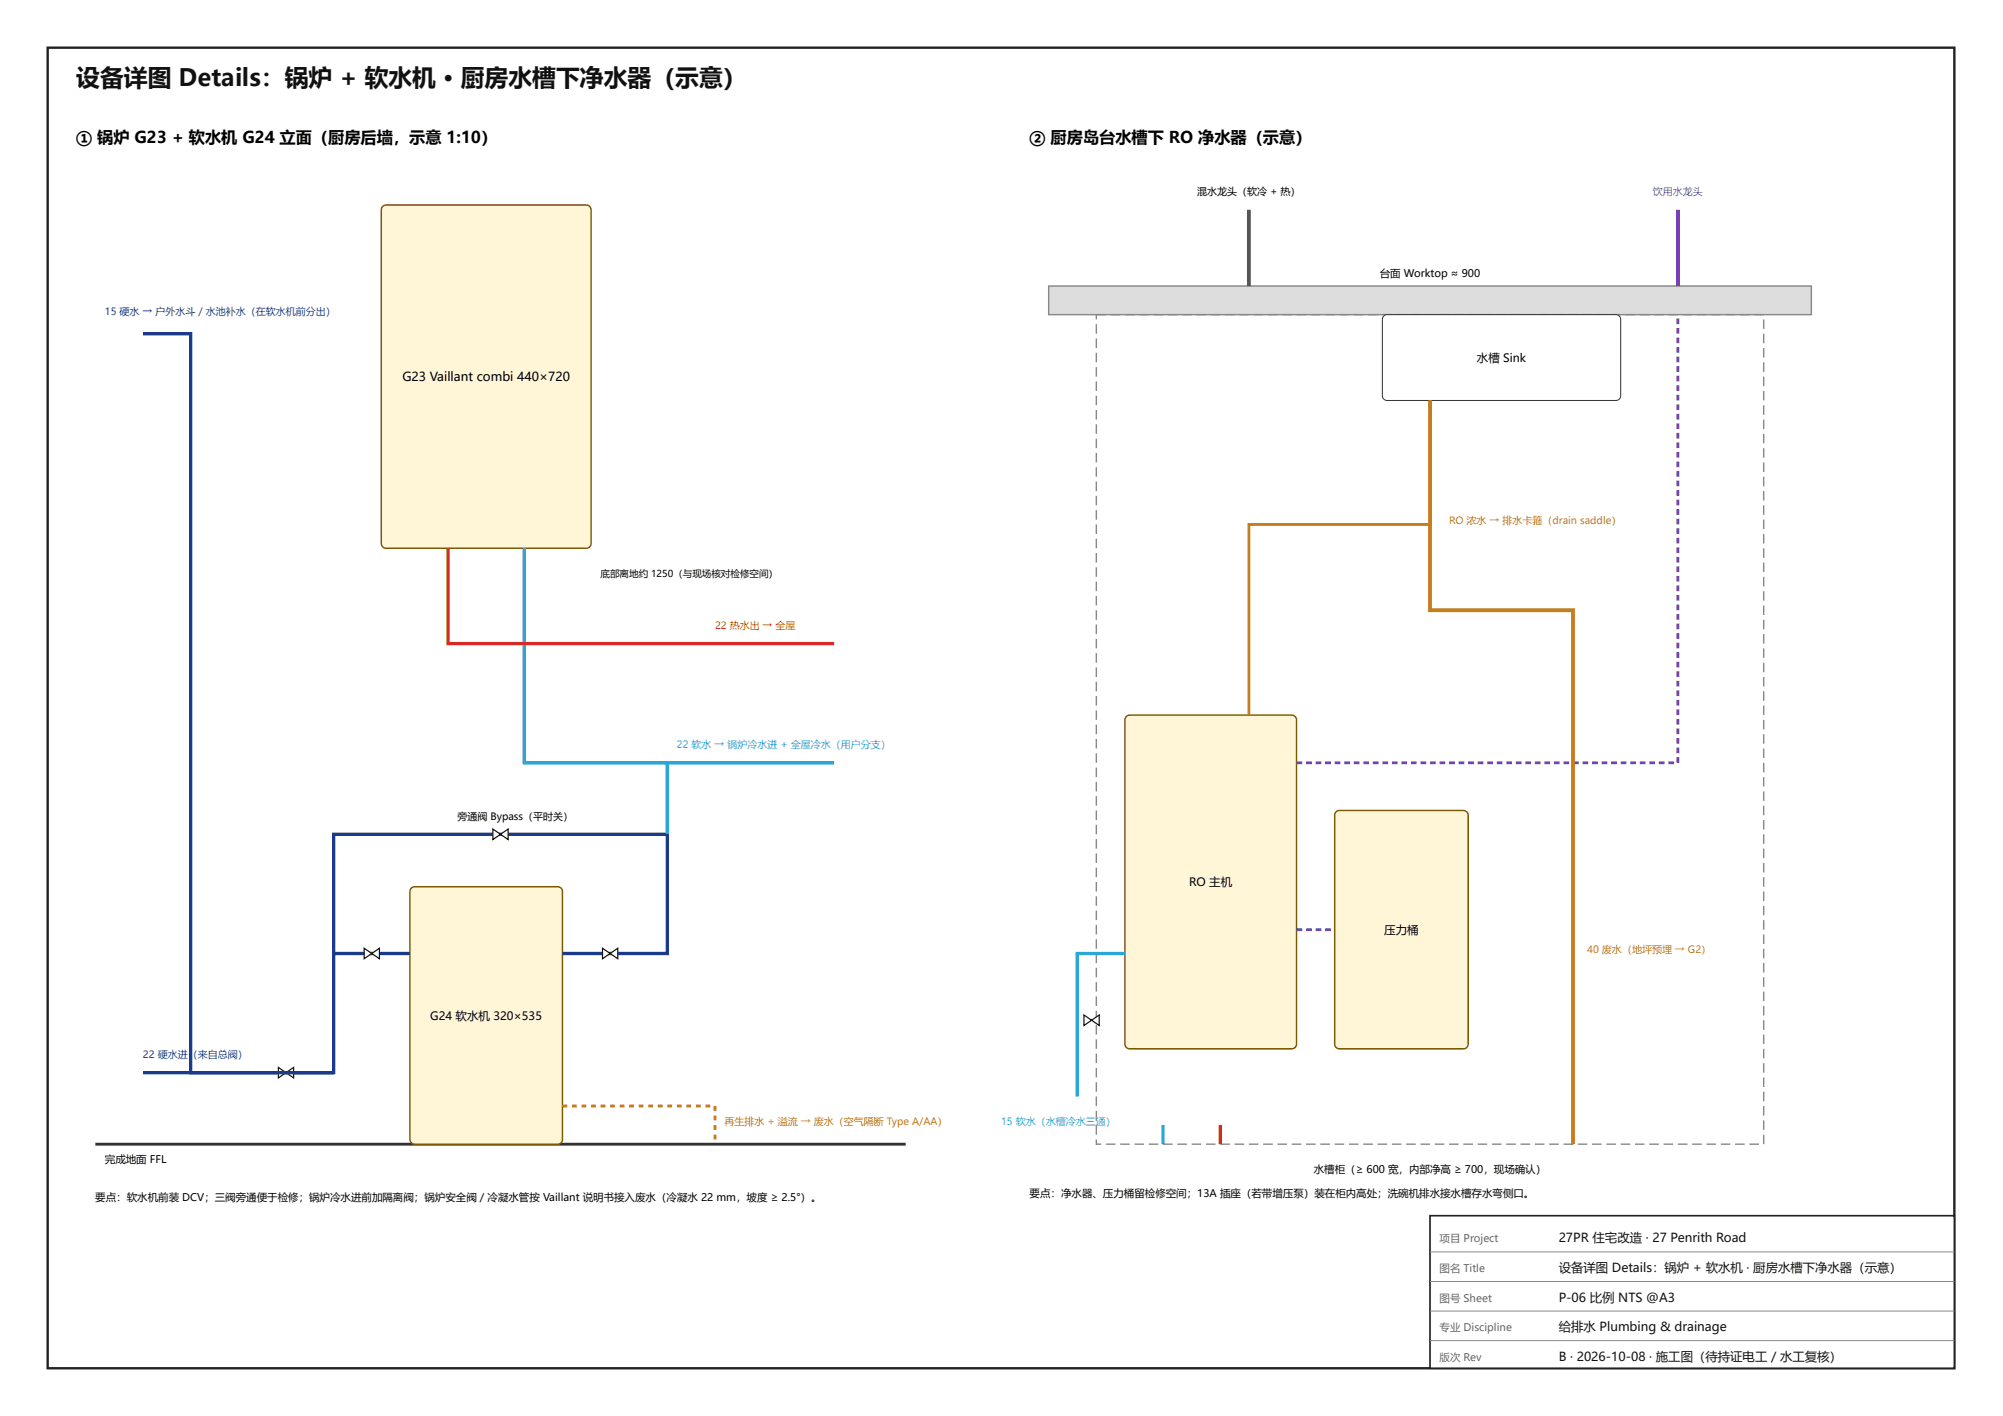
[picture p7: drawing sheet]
<svg xmlns="http://www.w3.org/2000/svg" width="420mm" height="297mm" viewBox="0 0 420 297" stroke-linecap="round" stroke-linejoin="round" font-family="sans-serif">
<path d="M10 10h400v277h-400z" fill="none" stroke="#222" stroke-width=".5"/>
<path d="M300 255h110v32h-110z" fill="#fff"/>
<path d="M300 255h110v32h-110z" fill="none" stroke="#222" stroke-width=".35"/>
<path d="M300 262.6h110M300 268.8h110M300 275h110M300 281.2h110" fill="none" stroke="#888" stroke-width=".21"/>
<path d="M20 240h170" fill="none" stroke="#333" stroke-width=".6"/>
<path d="M80.3 43.3l.7-.3h42a1 1 0 0 1 1 1v70a1 1 0 0 1-1 1h-42a1 1 0 0 1-1-1v-70z" fill="#fff6d8"/>
<path d="M80.3 43.3l.7-.3h42a1 1 0 0 1 1 1v70a1 1 0 0 1-1 1h-42a1 1 0 0 1-1-1v-70z" fill="none" stroke="#7a5b00" stroke-width=".3"/>
<path d="M86.3 186.3l.7-.3h30a1 1 0 0 1 1 1v52a1 1 0 0 1-1 1h-30a1 1 0 0 1-1-1v-52z" fill="#fff6d8"/>
<path d="M86.3 186.3l.7-.3h30a1 1 0 0 1 1 1v52a1 1 0 0 1-1 1h-30a1 1 0 0 1-1-1v-52z" fill="none" stroke="#7a5b00" stroke-width=".3"/>
<path d="M86 200h-16v25h-40" fill="none" stroke="#1b3a8a" stroke-width=".7" stroke-linecap="butt"/>
<path d="M58.4 223.9l3.2 2.2v-2.2l-3.2 2.2z" fill="#fff"/>
<path d="M58.4 223.9l3.2 2.2v-2.2l-3.2 2.2z" fill="none" stroke="#111" stroke-width=".25"/>
<path d="M70 200v-25h70v25h-22" fill="none" stroke="#1b3a8a" stroke-width=".7" stroke-linecap="butt"/>
<path d="M103.4 173.9l3.2 2.2v-2.2l-3.2 2.2z" fill="#fff"/>
<path d="M103.4 173.9l3.2 2.2v-2.2l-3.2 2.2z" fill="none" stroke="#111" stroke-width=".25"/>
<path d="M76.4 198.9l3.2 2.2v-2.2l-3.2 2.2z" fill="#fff"/>
<path d="M76.4 198.9l3.2 2.2v-2.2l-3.2 2.2z" fill="none" stroke="#111" stroke-width=".25"/>
<path d="M126.4 198.9l3.2 2.2v-2.2l-3.2 2.2z" fill="#fff"/>
<path d="M126.4 198.9l3.2 2.2v-2.2l-3.2 2.2z" fill="none" stroke="#111" stroke-width=".25"/>
<path d="M110 115v45h30v15M140 160h35" fill="none" stroke="#2aa7d6" stroke-width=".7" stroke-linecap="butt"/>
<path d="M94 115v20h81" fill="none" stroke="#d62828" stroke-width=".7" stroke-linecap="butt"/>
<path d="M30 70h10v155h30" fill="none" stroke="#1b3a8a" stroke-width=".7" stroke-linecap="butt"/>
<path d="M118 231.7h1v.6h-1zM120 231.7h1v.6h-1zM122 231.7h1v.6h-1zM124 231.7h1v.6h-1zM126 231.7h1v.6h-1zM128 231.7h1v.6h-1zM130 231.7h1v.6h-1zM132 231.7h1v.6h-1zM134 231.7h1v.6h-1zM136 231.7h1v.6h-1zM138 231.7h1v.6h-1zM140 231.7h1v.6h-1zM142 231.7h1v.6h-1zM144 231.7h1v.6h-1zM146 231.7h1v.6h-1zM148 231.7h1v.6h-1zM149.7 232h.6v1h-.6zM149.7 234h.6v1h-.6zM149.7 236h.6v1h-.6zM149.7 238h.6v1h-.6z" fill="#c77d1a"/>
<path d="M220 60h160v6h-160z" fill="#ddd"/>
<path d="M220 60h160v6h-160z" fill="none" stroke="#888" stroke-width=".3"/>
<path d="M233 65.9h2v.3h-2zM236 65.9h2v.3h-2zM239 65.9h2v.3h-2zM242 65.9h2v.3h-2zM245 65.9h2v.3h-2zM248 65.9h2v.3h-2zM251 65.9h2v.3h-2zM254 65.9h2v.3h-2zM257 65.9h2v.3h-2zM260 65.9h2v.3h-2zM263 65.9h2v.3h-2zM266 65.9h2v.3h-2zM269 65.9h2v.3h-2zM272 65.9h2v.3h-2zM275 65.9h2v.3h-2zM278 65.9h2v.3h-2zM281 65.9h2v.3h-2zM284 65.9h2v.3h-2zM287 65.9h2v.3h-2zM290 65.9h2v.3h-2zM293 65.9h2v.3h-2zM296 65.9h2v.3h-2zM299 65.9h2v.3h-2zM302 65.9h2v.3h-2zM305 65.9h2v.3h-2zM308 65.9h2v.3h-2zM311 65.9h2v.3h-2zM314 65.9h2v.3h-2zM317 65.9h2v.3h-2zM320 65.9h2v.3h-2zM323 65.9h2v.3h-2zM326 65.9h2v.3h-2zM329 65.9h2v.3h-2zM332 65.9h2v.3h-2zM335 65.9h2v.3h-2zM338 65.9h2v.3h-2zM341 65.9h2v.3h-2zM344 65.9h2v.3h-2zM347 65.9h2v.3h-2zM350 65.9h2v.3h-2zM353 65.9h2v.3h-2zM356 65.9h2v.3h-2zM359 65.9h2v.3h-2zM362 65.9h2v.3h-2zM365 65.9h2v.3h-2zM368 65.9h2v.3h-2zM369.8 67h.3v2h-.3zM369.8 70h.3v2h-.3zM369.8 73h.3v2h-.3zM369.8 76h.3v2h-.3zM369.8 79h.3v2h-.3zM369.8 82h.3v2h-.3zM369.8 85h.3v2h-.3zM369.8 88h.3v2h-.3zM369.8 91h.3v2h-.3zM369.8 94h.3v2h-.3zM369.8 97h.3v2h-.3zM369.8 100h.3v2h-.3zM369.8 103h.3v2h-.3zM369.8 106h.3v2h-.3zM369.8 109h.3v2h-.3zM369.8 112h.3v2h-.3zM369.8 115h.3v2h-.3zM369.8 118h.3v2h-.3zM369.8 121h.3v2h-.3zM369.8 124h.3v2h-.3zM369.8 127h.3v2h-.3zM369.8 130h.3v2h-.3zM369.8 133h.3v2h-.3zM369.8 136h.3v2h-.3zM369.8 139h.3v2h-.3zM369.8 142h.3v2h-.3zM369.8 145h.3v2h-.3zM369.8 148h.3v2h-.3zM369.8 151h.3v2h-.3zM369.8 154h.3v2h-.3zM369.8 157h.3v2h-.3zM369.8 160h.3v2h-.3zM369.8 163h.3v2h-.3zM369.8 166h.3v2h-.3zM369.8 169h.3v2h-.3zM369.8 172h.3v2h-.3zM369.8 175h.3v2h-.3zM369.8 178h.3v2h-.3zM369.8 181h.3v2h-.3zM369.8 184h.3v2h-.3zM369.8 187h.3v2h-.3zM369.8 190h.3v2h-.3zM369.8 193h.3v2h-.3zM369.8 196h.3v2h-.3zM369.8 199h.3v2h-.3zM369.8 202h.3v2h-.3zM369.8 205h.3v2h-.3zM369.8 208h.3v2h-.3zM369.8 211h.3v2h-.3zM369.8 214h.3v2h-.3zM369.8 217h.3v2h-.3zM369.8 220h.3v2h-.3zM369.8 223h.3v2h-.3zM369.8 226h.3v2h-.3zM369.8 229h.3v2h-.3zM369.8 232h.3v2h-.3zM369.8 235h.3v2h-.3zM369.8 238h.3v2h-.3zM367 239.8h2v.3h-2zM364 239.8h2v.3h-2zM361 239.8h2v.3h-2zM358 239.8h2v.3h-2zM355 239.8h2v.3h-2zM352 239.8h2v.3h-2zM349 239.8h2v.3h-2zM346 239.8h2v.3h-2zM343 239.8h2v.3h-2zM340 239.8h2v.3h-2zM337 239.8h2v.3h-2zM334 239.8h2v.3h-2zM331 239.8h2v.3h-2zM328 239.8h2v.3h-2zM325 239.8h2v.3h-2zM322 239.8h2v.3h-2zM319 239.8h2v.3h-2zM316 239.8h2v.3h-2zM313 239.8h2v.3h-2zM310 239.8h2v.3h-2zM307 239.8h2v.3h-2zM304 239.8h2v.3h-2zM301 239.8h2v.3h-2zM298 239.8h2v.3h-2zM295 239.8h2v.3h-2zM292 239.8h2v.3h-2zM289 239.8h2v.3h-2zM286 239.8h2v.3h-2zM283 239.8h2v.3h-2zM280 239.8h2v.3h-2zM277 239.8h2v.3h-2zM274 239.8h2v.3h-2zM271 239.8h2v.3h-2zM268 239.8h2v.3h-2zM265 239.8h2v.3h-2zM262 239.8h2v.3h-2zM259 239.8h2v.3h-2zM256 239.8h2v.3h-2zM253 239.8h2v.3h-2zM250 239.8h2v.3h-2zM247 239.8h2v.3h-2zM244 239.8h2v.3h-2zM241 239.8h2v.3h-2zM238 239.8h2v.3h-2zM235 239.8h2v.3h-2zM232 239.8h2v.3h-2zM229.8 239h.3v1h-.1v-.2h1v.3h-1.2zM229.8 236h.3v2h-.3zM229.8 233h.3v2h-.3zM229.8 230h.3v2h-.3zM229.8 227h.3v2h-.3zM229.8 224h.3v2h-.3zM229.8 221h.3v2h-.3zM229.8 218h.3v2h-.3zM229.8 215h.3v2h-.3zM229.8 212h.3v2h-.3zM229.8 209h.3v2h-.3zM229.8 206h.3v2h-.3zM229.8 203h.3v2h-.3zM229.8 200h.3v2h-.3zM229.8 197h.3v2h-.3zM229.8 194h.3v2h-.3zM229.8 191h.3v2h-.3zM229.8 188h.3v2h-.3zM229.8 185h.3v2h-.3zM229.8 182h.3v2h-.3zM229.8 179h.3v2h-.3zM229.8 176h.3v2h-.3zM229.8 173h.3v2h-.3zM229.8 170h.3v2h-.3zM229.8 167h.3v2h-.3zM229.8 164h.3v2h-.3zM229.8 161h.3v2h-.3zM229.8 158h.3v2h-.3zM229.8 155h.3v2h-.3zM229.8 152h.3v2h-.3zM229.8 149h.3v2h-.3zM229.8 146h.3v2h-.3zM229.8 143h.3v2h-.3zM229.8 140h.3v2h-.3zM229.8 137h.3v2h-.3zM229.8 134h.3v2h-.3zM229.8 131h.3v2h-.3zM229.8 128h.3v2h-.3zM229.8 125h.3v2h-.3zM229.8 122h.3v2h-.3zM229.8 119h.3v2h-.3zM229.8 116h.3v2h-.3zM229.8 113h.3v2h-.3zM229.8 110h.3v2h-.3zM229.8 107h.3v2h-.3zM229.8 104h.3v2h-.3zM229.8 101h.3v2h-.3zM229.8 98h.3v2h-.3zM229.8 95h.3v2h-.3zM229.8 92h.3v2h-.3zM229.8 89h.3v2h-.3zM229.8 86h.3v2h-.3zM229.8 83h.3v2h-.3zM229.8 80h.3v2h-.3zM229.8 77h.3v2h-.3zM229.8 74h.3v2h-.3zM229.8 71h.3v2h-.3zM229.8 68h.3v2h-.3zM229.8 65.9h2.2v.3h-2v-.2h.1v1h-.3z" fill="#888"/>
<path d="M290.3 66.3l.7-.3h48a1 1 0 0 1 1 1v16a1 1 0 0 1-1 1h-48a1 1 0 0 1-1-1v-16z" fill="#fff"/>
<path d="M290.3 66.3l.7-.3h48a1 1 0 0 1 1 1v16a1 1 0 0 1-1 1h-48a1 1 0 0 1-1-1v-16z" fill="none" stroke="#333" stroke-width=".21"/>
<path d="M262 44v16" fill="none" stroke="#555" stroke-width=".8" stroke-linecap="butt"/>
<path d="M352 44v16" fill="none" stroke="#7b3fb5" stroke-width=".8" stroke-linecap="butt"/>
<path d="M236.3 150.3l.7-.3h34a1 1 0 0 1 1 1v68a1 1 0 0 1-1 1h-34a1 1 0 0 1-1-1v-68z" fill="#fff6d8"/>
<path d="M236.3 150.3l.7-.3h34a1 1 0 0 1 1 1v68a1 1 0 0 1-1 1h-34a1 1 0 0 1-1-1v-68z" fill="none" stroke="#7a5b00" stroke-width=".3"/>
<path d="M280.3 170.3l.7-.3h26a1 1 0 0 1 1 1v48a1 1 0 0 1-1 1h-26a1 1 0 0 1-1-1v-48z" fill="#fff6d8"/>
<path d="M280.3 170.3l.7-.3h26a1 1 0 0 1 1 1v48a1 1 0 0 1-1 1h-26a1 1 0 0 1-1-1v-48z" fill="none" stroke="#7a5b00" stroke-width=".3"/>
<path d="M236 200h-10v30" fill="none" stroke="#2aa7d6" stroke-width=".7" stroke-linecap="butt"/>
<path d="M227.4 212.9l3.2 2.2v-2.2l-3.2 2.2z" fill="#fff"/>
<path d="M227.4 212.9l3.2 2.2v-2.2l-3.2 2.2z" fill="none" stroke="#111" stroke-width=".25"/>
<g fill="#7b3fb5">
<path d="M272 159.7h1.2v.6h-1.2zM274 159.7h1.2v.6h-1.2zM276 159.7h1.2v.6h-1.2zM278 159.7h1.2v.6h-1.2zM280 159.7h1.2v.6h-1.2zM282 159.7h1.2v.6h-1.2zM284 159.7h1.2v.6h-1.2zM286 159.7h1.2v.6h-1.2zM288 159.7h1.2v.6h-1.2zM290 159.7h1.2v.6h-1.2zM292 159.7h1.2v.6h-1.2zM294 159.7h1.2v.6h-1.2zM296 159.7h1.2v.6h-1.2zM298 159.7h1.2v.6h-1.2zM300 159.7h1.2v.6h-1.2zM302 159.7h1.2v.6h-1.2zM304 159.7h1.2v.6h-1.2zM306 159.7h1.2v.6h-1.2zM308 159.7h1.2v.6h-1.2zM310 159.7h1.2v.6h-1.2zM312 159.7h1.2v.6h-1.2zM314 159.7h1.2v.6h-1.2zM316 159.7h1.2v.6h-1.2zM318 159.7h1.2v.6h-1.2zM320 159.7h1.2v.6h-1.2zM322 159.7h1.2v.6h-1.2zM324 159.7h1.2v.6h-1.2zM326 159.7h1.2v.6h-1.2zM328 159.7h1.2v.6h-1.2zM330 159.7h1.2v.6h-1.2zM332 159.7h1.2v.6h-1.2zM334 159.7h1.2v.6h-1.2zM336 159.7h1.2v.6h-1.2zM338 159.7h1.2v.6h-1.2zM340 159.7h1.2v.6h-1.2zM342 159.7h1.2v.6h-1.2zM344 159.7h1.2v.6h-1.2zM346 159.7h1.2v.6h-1.2zM348 159.7h1.2v.6h-1.2zM350 159.7h1.2v.6h-1.2zM351.7 158.8h.6v1.2h-.6zM351.7 156.8h.6v1.2h-.6zM351.7 154.8h.6v1.2h-.6zM351.7 152.8h.6v1.2h-.6zM351.7 150.8h.6v1.2h-.6zM351.7 148.8h.6v1.2h-.6zM351.7 146.8h.6v1.2h-.6zM351.7 144.8h.6v1.2h-.6zM351.7 142.8h.6v1.2h-.6zM351.7 140.8h.6v1.2h-.6zM351.7 138.8h.6v1.2h-.6zM351.7 136.8h.6v1.2h-.6zM351.7 134.8h.6v1.2h-.6zM351.7 132.8h.6v1.2h-.6zM351.7 130.8h.6v1.2h-.6zM351.7 128.8h.6v1.2h-.6zM351.7 126.8h.6v1.2h-.6zM351.7 124.8h.6v1.2h-.6zM351.7 122.8h.6v1.2h-.6zM351.7 120.8h.6v1.2h-.6zM351.7 118.8h.6v1.2h-.6zM351.7 116.8h.6v1.2h-.6zM351.7 114.8h.6v1.2h-.6zM351.7 112.8h.6v1.2h-.6zM351.7 110.8h.6v1.2h-.6zM351.7 108.8h.6v1.2h-.6zM351.7 106.8h.6v1.2h-.6zM351.7 104.8h.6v1.2h-.6zM351.7 102.8h.6v1.2h-.6zM351.7 100.8h.6v1.2h-.6zM351.7 98.8h.6v1.2h-.6zM351.7 96.8h.6v1.2h-.6zM351.7 94.8h.6v1.2h-.6zM351.7 92.8h.6v1.2h-.6zM351.7 90.8h.6v1.2h-.6zM351.7 88.8h.6v1.2h-.6zM351.7 86.8h.6v1.2h-.6zM351.7 84.8h.6v1.2h-.6zM351.7 82.8h.6v1.2h-.6zM351.7 80.8h.6v1.2h-.6zM351.7 78.8h.6v1.2h-.6zM351.7 76.8h.6v1.2h-.6zM351.7 74.8h.6v1.2h-.6zM351.7 72.8h.6v1.2h-.6zM351.7 70.8h.6v1.2h-.6zM351.7 68.8h.6v1.2h-.6zM351.7 66.8h.6v1.2h-.6z"/>
<path d="M272 194.7h1.2v.6h-1.2zM274 194.7h1.2v.6h-1.2zM276 194.7h1.2v.6h-1.2zM278 194.7h1.2v.6h-1.2z"/>
</g>
<path d="M244 236v4" fill="none" stroke="#2aa7d6" stroke-width=".7" stroke-linecap="butt"/>
<path d="M256 236v4" fill="none" stroke="#d62828" stroke-width=".7" stroke-linecap="butt"/>
<path d="M300 84v26h-38v40" fill="none" stroke="#c77d1a" stroke-width=".6"/>
<path d="M300 84v44h30v112" fill="none" stroke="#c77d1a" stroke-width=".8" stroke-linecap="butt"/>
<text font-size="5" fill="#111" x="16" y="18">设备详图 Details：锅炉 + 软水机 · 厨房水槽下净水器（示意）</text>
<g font-size="3.4">
<text x="16" y="30">① 锅炉 G23 + 软水机 G24 立面（厨房后墙，示意 1:10）</text>
<text x="216" y="30">② 厨房岛台水槽下 RO 净水器（示意）</text>
</g>
<text font-size="2.6" x="84.4" y="79.9">G23 Vaillant combi 440×720</text>
<g font-size="2.6" fill="#111">
<text x="327" y="260.6">27PR 住宅改造 · 27 Penrith Road</text>
<text x="327" y="266.8">设备详图 Details：锅炉 + 软水机 · 厨房水槽下净水器（示意）</text>
<text x="327" y="273">P-06 比例 NTS @A3</text>
<text x="327" y="279.2">给排水 Plumbing &amp; drainage</text>
<text x="327" y="285.4">B · 2026-10-08 · 施工图（待持证电工 / 水工复核）</text>
</g>
<g font-size="2.4">
<text x="309.8" y="75.9">水槽 Sink</text>
<text x="249.5" y="185.9">RO 主机</text>
<text x="290.4" y="195.9">压力桶</text>
<text x="90.3" y="213.9">G24 软水机 320×535</text>
</g>
<g font-size="2.2">
<text x="289.5" y="58">台面 Worktop ≈ 900</text>
<text x="22" y="244">完成地面 FFL</text>
<text x="275.6" y="246">水槽柜（≥ 600 宽，内部净高 ≥ 700，现场确认）</text>
<text x="20" y="252">要点：软水机前装 DCV；三阀旁通便于检修；锅炉冷水进前加隔离阀；锅炉安全阀 / 冷凝水管按 Vaillant 说明书接入废水（冷凝水 22 mm，坡度 ≥ 2.5°）。</text>
<text x="216" y="251">要点：净水器、压力桶留检修空间；13A 插座（若带增压泵）装在柜内高处；洗碗机排水接水槽存水弯侧口。</text>
</g>
<g font-size="2.2" fill="#666">
<text x="302" y="260.6">项目 Project</text>
<text x="302" y="266.8">图名 Title</text>
<text x="302" y="273">图号 Sheet</text>
<text x="302" y="279.2">专业 Discipline</text>
<text x="302" y="285.4">版次 Rev</text>
</g>
<g font-size="2.1">
<text x="251.2" y="41">混水龙头（软冷 + 热）</text>
<text x="96" y="172">旁通阀 Bypass（平时关）</text>
</g>
<text font-size="2.1" fill="#7b3fb5" x="346.7" y="41">饮用水龙头</text>
<g font-size="2.1" fill="#1b3a8a">
<text x="22" y="66">15 硬水 → 户外水斗 / 水池补水（在软水机前分出）</text>
<text x="30" y="222">22 硬水进（来自总阀）</text>
</g>
<g font-size="2.1" fill="#c77d1a">
<text x="304" y="110">RO 浓水 → 排水卡箍（drain saddle）</text>
<text x="333" y="200">40 废水（地坪预埋 → G2）</text>
<text x="152" y="236">再生排水 + 溢流 → 废水（空气隔断 Type A/AA）</text>
</g>
<text font-size="2.1" fill="#d62828" x="150" y="132">22 热水出 → 全屋</text>
<g font-size="2.1" fill="#2aa7d6">
<text x="142" y="157">22 软水 → 锅炉冷水进 + 全屋冷水（用户分支）</text>
<text x="210" y="236">15 软水（水槽冷水三通）</text>
</g>
<text font-size="2" x="126" y="121">底部离地约 1250（与现场核对检修空间）</text>
</svg>
